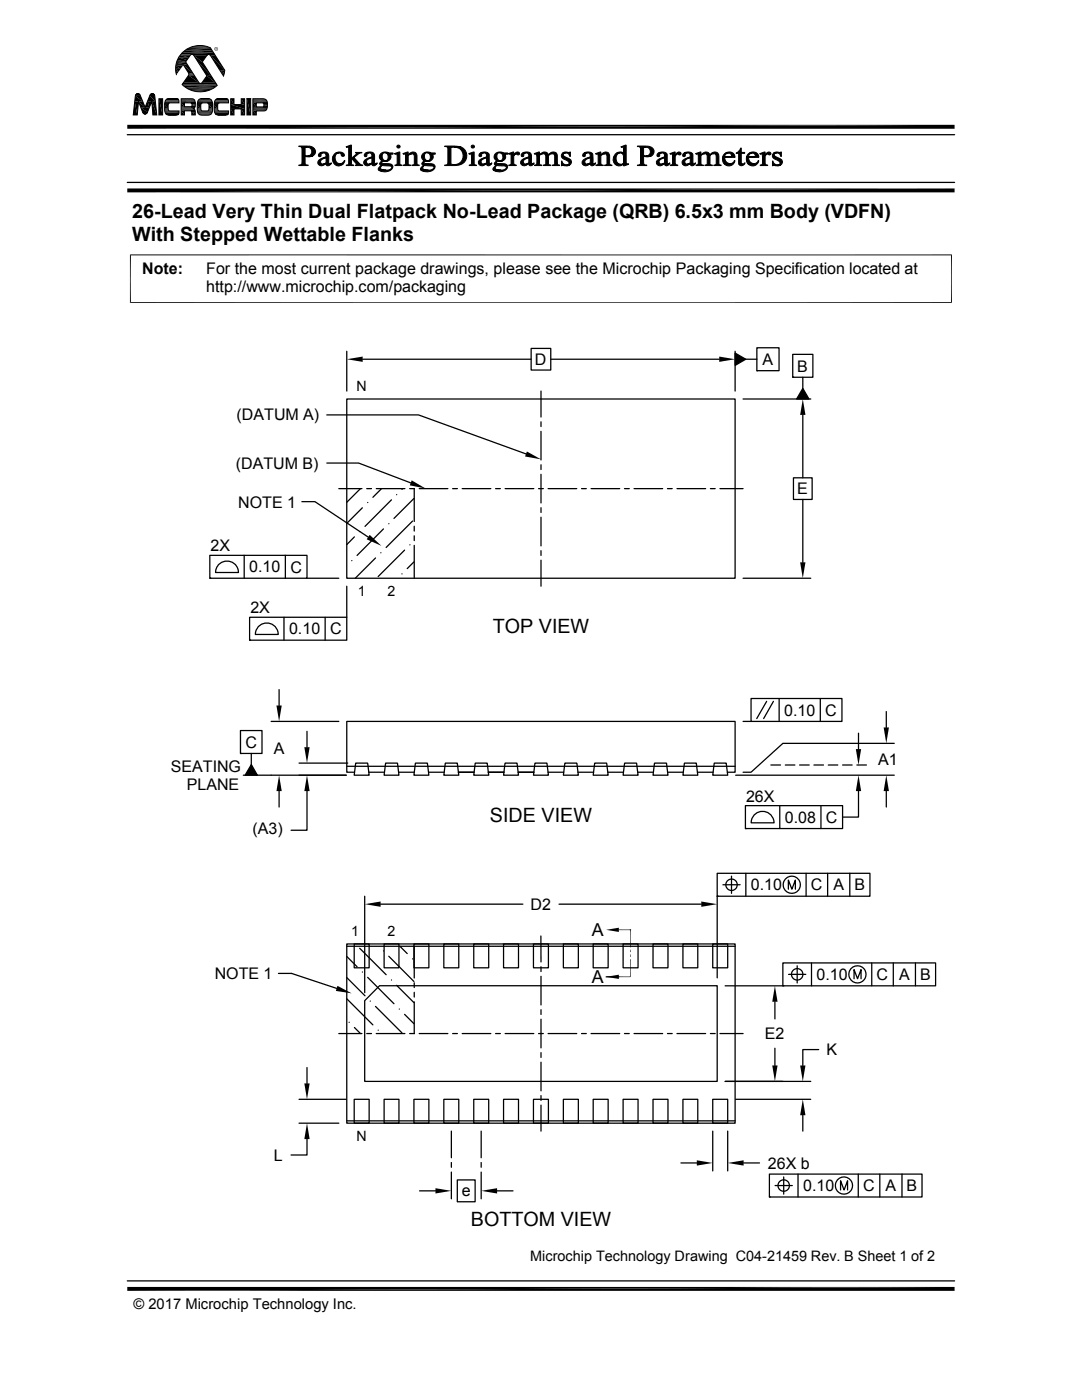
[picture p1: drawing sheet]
<svg xmlns="http://www.w3.org/2000/svg" width="216mm" height="279mm" viewBox="0 0 216 279" stroke-linecap="round" stroke-linejoin="round" font-family="sans-serif">
<g fill="none" stroke="#000" stroke-width=".25">
<path d="M25.4 36.4h165.1M25.4 26.9h165.1M69.2 79.6h77.5v35.8h-77.5zM69.2 70.1v7.9M72.4 71.7h33.6M106 69.5h3.9v4.4h-3.9zM107.9 78v5.2M109.9 71.7h33.6M146.7 70.5l2.1 1.2-2.1 1.2zM146.7 70.1v7.9M148.3 79.6h13.5M148.8 71.7h2.2"/>
<path d="M151 69.4h4.4v4.6h-4.4zM151 74h.1M158.2 70.7h4v4.6h-4zM158.2 75.3h.1M160.2 77.5l1.2 2.1h-2.4zM160.2 75.3v2.2M65.2 82.8h18.3l21.5 7.8M65.2 92.4h6.4l10.4 4M67.6 97.5h4.6M71.9 97.5l-2.7 2.7M73.2 97.5h.9M75.1 97.5h5.7"/>
<path d="M76.1 97.5l-1.7 1.8M78.1 99.8l-5.3 5.3M79.1 98.7h.1M80.3 97.5l-.1 .2M81.7 97.5h1M82.6 99.5l-4 4M82.7 97.5v6.6M83.7 97.5h5.7M90.3 97.5h1M92.2 97.5h5.7M98.9 97.5h.9M100.8 97.5h5.7"/>
<path d="M107.5 97.5h.9M107.9 84.2v.9M107.9 86.1v5.7M107.9 92.8v.9M107.9 94.7v5.7M109.4 97.5h5.7M116 97.5h1M117.9 97.5h5.8M124.6 97.5h1M126.5 97.5h5.7M133.2 97.5h.9M135.1 97.5h5.7"/>
<path d="M141.8 97.5h.9M143.7 97.5h4.6M158.3 95.4h3.8v4.3h-3.8zM160.2 82.8v12.6M160.2 99.7v12.5M41.9 110.8h19.4v4.6h-19.4zM41.9 115.4h.1M43.8 112.5a2.29 2.29 0 0 1 2.4-.3 2.29 2.29 0 0 1 1.4 2.1h-4.6l.3-1.2zM48.7 110.8v4.6M56.9 110.8v4.6M60.2 100.1h2.6l10.7 7.1M61.3 115.4h6.3"/>
<path d="M69.2 117v6.2M70.2 111.9h.1M70.7 107.1l-1.5 1.6M71.8 106.1h.1M72.3 101.3l-3.1 3.2M73.4 100.3h.1M74.9 111.4l-4 4M76 110.3h.1M76.5 105.6l-5.3 5.2M77.6 104.5h.1M80.2 114.5h.1M80.7 109.8l-5.2 5.3"/>
<path d="M81.8 108.7h.1M82.3 104l-5.3 5.3M82.6 112.1l-1.3 1.4M82.7 105v1M82.7 106.9v1M82.7 108.8v6.6M107.9 101.3v1M107.9 103.2v5.7M107.9 109.9v.9M107.9 111.8v5.2M148.3 115.4h13.5M49.8 123.2h19.4v4.6h-19.4z"/>
<path d="M49.8 127.8h.1M51.7 124.9a2.29 2.29 0 0 1 2.5-.4 2.29 2.29 0 0 1 1.3 2.1h-4.6l.4-1.2zM55.7 137.6v3.2M56.7 123.2v4.6M64.9 123.2v4.6M149.9 139.4h18.1v4.6h-18.1zM153 140l-2 3.4M154.3 140l-1.9 3.4M155.5 139.4v4.6M163.7 139.4v4.6M48 145.8h4.3v4.6h-4.3zM48 150.4h.1"/>
<path d="M48.6 154.7h20.5M50.1 150.4v2.2M50.1 152.6l1.3 2.1h-2.5zM54.1 144h13.5M55.7 157.9v3.2M59.7 152.3h9.7M61.3 157.9v7.8h-3.2M61.3 145.9v3.2M69.2 152.9h77.5M70.7 154.1h-1.5v-10.1h77.5v10.1h-1.6M71 152.3h2.4l.3 2.4h-3zM73.6 154.1h3.1"/>
<path d="M76.9 152.3h2.4l.3 2.4h-3zM79.5 154.1h3.2M82.9 152.3h2.4l.3 2.4h-3zM85.5 154.1h3.1M88.9 152.3h2.3l.3 2.4h-2.9zM91.5 154.1h3.1M94.8 152.3h2.4l.3 2.4h-3zM97.4 154.1h3.2M100.8 152.3h2.4l.3 2.4h-3zM103.4 154.1h3.1M106.7 152.3h2.4l.3 2.4h-3zM109.3 154.1h3.2"/>
<path d="M112.7 152.3h2.4l.3 2.4h-3zM115.3 154.1h3.1M118.7 152.3h2.4l.2 2.4h-2.9zM121.3 154.1h3.1M124.6 152.3h2.4l.3 2.4h-3zM127.3 154.1h3.1M130.6 152.3h2.4l.3 2.4h-3zM133.2 154.1h3.1M136.6 152.3h2.3l.3 2.4h-2.9zM139.2 154.1h3.1M142.5 152.3h2.4l.3 2.4h-3zM146.8 154.7h31.6"/>
<path d="M148.3 144h1.6M153.8 152.7h1.9M156.7 152.7h1.9M159.6 152.7h1.9M162.4 152.7h1.9M165.3 152.7h1.9M168.1 152.7h1.9M171 152.7h1.9M171.3 157.9v5.2h-3.2M171.3 146.3v3.2M176.8 142v3.2M176.8 157.9v3.2"/>
<path d="M178.4 148.4h-22.2l-6.3 5.7h-1.6M72.8 178.9v19.2M143.1 178.9v16.3M143.1 174.3h30.5v4.6h-30.5zM143.1 178.9h.1M144.3 176.6h3.4M146 174.9v3.4M148.7 160.8h19.4v4.6h-19.4zM148.7 165.4h.1M148.8 174.3v4.6M150.6 162.5a2.29 2.29 0 0 1 2.5-.4 2.29 2.29 0 0 1 1.4 2.1h-4.6l.3-1.2zM155.6 160.8v4.6"/>
<path d="M157.3 177.5v-1.9l.7 1.9 .7-1.9v1.9M160.8 174.3v4.6M163.8 160.8v4.6M165.1 174.3v4.6M169.6 174.3v4.6M55.6 194.3h2.6l9 3M69.2 188.4h77.5v35.8h-77.5zM69.2 188.8h77.5M69.2 190.9l2 2M69.2 195.1l3.6 3.6M69.2 199.3l5.2 5.2M70.7 188.4h3v4.7h-3z"/>
<path d="M71.8 189.3l5.2 5.2M72.3 194h.1M73.4 195.1l5.2 5.2M73.9 199.8h.1M75.7 196.7h67.4v19.1h-70.3v-16.1zM75.9 180.4h28.4M76.5 189.8h.1M76.6 188.4h3v4.7h-3zM77.6 190.8l5 5.1M78.1 195.6h.1M79.1 196.6l3.5 3.5M79.8 188.8l1.5 1.5"/>
<path d="M82.3 191.4h.1M82.6 188.4h3v4.7h-3zM82.7 188.8v6.4M82.7 196.1v1M82.7 198v1M82.7 199.9v6.4M88.6 188.4h2.9v4.7h-2.9zM94.5 188.4h3v4.7h-3zM100.5 188.4h3v4.7h-3zM106.4 188.4h3v4.7h-3zM107.9 186.8v5.2M107.9 192.9v1"/>
<path d="M107.9 194.8v5.8M111.5 180.4h28.4M112.4 188.4h3v4.7h-3zM118.4 188.4h2.9v4.7h-2.9zM120.9 194.9h2.6M124.3 188.4h3v4.7h-3zM130.3 188.4h3v4.7h-3zM136.3 188.4h2.9v4.7h-2.9zM142.2 188.4h3v4.7h-3zM144.7 196.7h11.5M154.6 199.9v3.4M156.2 192.2h30.5v4.5h-30.5z"/>
<path d="M156.2 196.7h.1M157.4 194.5h3.4M159.1 192.7v3.5M161.9 192.2v4.5M170.4 195.3v-1.8l.7 1.8 .7-1.8v1.8M173.9 192.2v4.5M178.2 192.2v4.5M182.7 192.2v4.5M59.7 219.4h9.4M61.3 213v3.2M67.6 206.3h4.6M69.7 204h.1"/>
<path d="M70.7 219.4h3v4.8h-3zM70.7 205.1l1.2 1.2M73.2 206.3h.9M74.9 200.9l5.3 5.2M75.1 206.3h5.7M75.5 205.6h.1M76.6 219.4h3v4.8h-3zM79.7 201.4h.1M80.7 202.4l1.9 1.9M81.7 206.3h1M82.6 219.4h3v4.8h-3zM83.7 206.3h5.7"/>
<path d="M88.6 219.4h2.9v4.8h-2.9zM90.3 206.3h1M92.2 206.3h5.7M94.5 219.4h3v4.8h-3zM98.9 206.3h.9M100.5 219.4h3v4.8h-3zM100.8 206.3h5.7M106.4 219.4h3v4.8h-3zM107.5 206.3h.9M107.9 201.5v1M107.9 203.4v5.7M107.9 210.1v.9"/>
<path d="M107.9 212v5.7M107.9 218.7v.9M109.4 206.3h5.7M112.4 219.4h3v4.8h-3zM116 206.3h1M117.9 206.3h5.8M118.4 219.4h2.9v4.8h-2.9zM124.3 219.4h3v4.8h-3zM124.6 206.3h1M126.5 206.3h5.7M130.3 219.4h3v4.8h-3zM133.2 206.3h.9"/>
<path d="M135.1 206.3h5.7M136.3 219.4h2.9v4.8h-2.9zM141.8 206.3h.9M142.2 219.4h3v4.8h-3zM143.7 206.3h4.6M144.7 215.8h17.1M146.8 219.4h15M154.6 209.2v3.4M163.4 209.5h-3.2v3.1M59.7 224.2h7.9M61.3 227.3v3.2h-3.2M69.2 223.7h77.5"/>
<path d="M83.7 237.7h3.2M90.1 225.7v5.4M90.1 232v1M90.1 233.9v5.3M91.2 235.5h3.6v4.3h-3.6zM96 225.7v5.4M96 232v1M96 233.9v5.3M99.2 237.7h3.2M107.9 220.6v5.1M135.9 232.1h3.1M142.2 225.7v8"/>
<path d="M145.2 225.7v8M148.4 232.1h3.2M153.5 234.3h30.5v4.6h-30.5zM153.5 238.9h.1M154.7 236.6h3.4M156.4 234.9v3.4M159.2 234.3v4.6M160.2 222.6v3.1M167.7 237.5v-1.9l.7 1.9 .7-1.9v1.9M171.3 234.3v4.6M175.6 234.3v4.6M180 234.3v4.6"/>
<path d="M25.4 255.6h165.1"/>
<circle cx="146" cy="176.6" r="1.14"/>
<circle cx="158" cy="176.6" r="1.71"/>
<circle cx="159.1" cy="194.5" r="1.14"/>
<circle cx="171.1" cy="194.5" r="1.71"/>
<circle cx="156.4" cy="236.6" r="1.14"/>
<circle cx="168.4" cy="236.6" r="1.72"/>
</g>
<g fill="none" stroke="#000" stroke-width=".2">
<path d="M27.1 18.9a.52 .52 0 0 1 .9 .1l1 2.4 .9-2.4a.5 .5 0 0 1 .5-.3 .5 .5 0 0 1 .5 .4l.4 3.8h-.8l-.2-2.7-.9 2.2a.5 .5 0 0 1-.5 .4 .5 .5 0 0 1-.4-.4l-.9-2.1-.2 2.6h-.8zM31.7 19.7h.7v3.2h-.7zM33 20h2.7M33.1 20l.5-.3h1.6l.4 .2 .1 .6-2 .1-.2 .4v.7l.1 .3 .2 .1h1.9a.62 .62 0 0 1-.1 .7 .62 .62 0 0 1-.6 .2h-1.2a.96 .96 0 0 1-.9-1.2 2.92 2.92 0 0 1 .2-1.8zM33.1 19.9h2.6M33.1 19.9h2.5M33.3 19.8h2.2M33.4 19.7h2.1M35.6 19.8h-2.4M36 10.9h2.1M36.1 10.8h6.7M36.2 19.7h2.3a1.28 1.28 0 0 1 .2 1.9l-.1 .1 .3 .2 .1 1h-.7v-.6l-.2-.2h-1.3v.8h-.6z"/>
<path d="M36.2 19.7h2.3M36.2 19.7h2.4M36.2 19.8h2.5M36.2 19.9h2.6M36.3 16.9h7M36.4 17h6.9M36.5 16.7h6.6M36.5 16.6h3.4M36.5 16.6h3.3M36.6 16.5h3.1M36.6 13l1.1 1.7-1.4 2.2a5.1 5.1 0 0 0 7 .1l-2.9-4.6 1-1.5h.5l2.7 4.3 .3-1.2-2.9-4.5a4.8 4.8 0 0 0-5.1 .6 4.8 4.8 0 0 0-1.7 4.8M36.9 17.4h6"/>
<path d="M37.5 17.7h4.9M37.8 9.5h4.2M37.9 9.4h4M38 11h-2.1M38.1 10.9h.3l.3 .1 2.6 4.1-1.2 1.6-.4-.2-2.7-4.2zM38.2 10.9h-2.2M38.4 10.9h4.4M38.4 9.3h3M38.4 9.2h2.9M38.5 10.9h3M38.6 11h2.8M38.6 11h2.7"/>
<path d="M38.7 18.2h2.5M39.6 20h2.6M39.6 20l.5-.3h1.5a.93 .93 0 0 1 .8 1.1l-.1 1.6a.79 .79 0 0 1-.9 .6 2.2 2.2 0 0 1-1.8-.2 3.5 3.5 0 0 1 0-2.8zM39.6 19.9h2.6M39.6 19.9h2.5M39.7 19.8h2.4M39.8 19.8h2.2M40.1 16.6h3M40.2 16.6h2.9M40.3 16.5h2.7M42.9 20h2.7M43 20l.5-.3h1.6l.4 .2 .1 .6-2 .1-.2 .4v.7l.1 .3 .2 .1h1.9a.62 .62 0 0 1-.1 .7 .62 .62 0 0 1-.6 .2h-1.2a.96 .96 0 0 1-1-1.2 2.92 2.92 0 0 1 .3-1.8z"/>
<path d="M43 19.9h2.6M43 19.9h2.5M43.2 19.8h2.2M43.3 19.7h2M45.5 19.8h-2.4M46 19.7h.7v1.2h1.4v-1.2h.7v3.2h-.7v-1.2h-1.4v1.2h-.7zM49.3 19.7h.7v3.2h-.7zM49.3 19.7h.7M50.5 19.7h2.2M50.5 19.7h2.4M50.5 19.8h2.5M50.5 19.9h2.6"/>
<path d="M50.5 19.9h2.7M50.5 19.7h2.2a1.49 1.49 0 0 1 .5 2.2l-.5 .2h-1.6v.8h-.6zM32.9 20.5h2.8M32.9 22.2h2.8M32.9 22.3h2.8M32.9 20.4h2.8M32.9 20.3h2.8M32.9 22.4h2.8M32.9 22.5h2.8M32.9 20.2h2.8M33 20.1h2.7M33 22.6h2.7"/>
<path d="M33 22.7h2.7M33.1 22.7h2.6M33.1 22.8h2.6M33.2 22.8h2.4M33.3 22.9h2.3M33.4 22.9h2.1M36.2 20h2.7M36.2 20.2h2.7M36.2 21.3h2.7M36.2 21.4h2.7M36.2 21.5h2.7M36.2 21.6h2.6"/>
<path d="M36.2 21.6h2.5M36.2 21.7h2.5M36.2 21.8h2.6M36.2 21.9h2.7M36.2 22h2.7M36.2 22.1h2.7M36.8 20.5h1.3l.2 .2v.4l-.1 .2h-1.4zM39.4 20.5h3M39.4 22.2h3M39.4 20.4h3M39.4 22.3h3M39.4 22.5h2.9"/>
<path d="M39.4 20.2h3M39.5 22.6h2.8M39.5 20.1h2.8M39.5 22.7h2.7M39.6 22.8h2.6M39.7 22.8h2.4M39.8 22.9h2.2M40.2 20.7l.2-.2 1.1 .1 .2 .4-.1 1-.2 .1h-1.2l-.1-.4zM42.8 22.2h2.8M42.8 20.5h2.8M42.8 20.4h2.8M42.8 22.3h2.8"/>
<path d="M42.8 20.3h2.8M42.8 22.4h2.8M42.8 22.5h2.8M42.8 20.2h2.8M42.9 22.6h2.7M42.9 20.1h2.7M42.9 22.7h2.7M43 22.7h2.6M43 22.8h2.6M43.1 22.8h2.4M43.2 22.9h2.2M43.3 22.9h2"/>
<path d="M50.5 20h2.7M50.5 20.2h2.8M50.5 20.4h2.8M50.5 20.5h2.8M50.5 21.4h2.8M50.5 21.7h2.8M50.5 21.8h2.8M50.5 21.9h2.7M50.5 22h2.6M51.1 20.5h1.4l.2 .3-.1 .4-.1 .1h-1.4zM53 22.1h-2.5M26 50.8v9.7"/>
<path d="M189.9 50.8v9.7M189.9 50.9h-164M25.9 60.4h164M125.8 191.5v3.4h-2.3M125.8 185.6v3.5M125.9 185.6h-2.4"/>
</g>
<g fill="#000" stroke="#000" stroke-width=".2">
<path d="M80.4 30.6l.3 .1zM118.9 30.6l.2 .1zM123.9 29.3h.3zM151.6 30.6l.3 .1z"/>
<path d="M60.2 29.4h1.1h-.4v1.7h1.5l-1.5 .1v1.6l.6 .2h-1.9v-.1a.5 .5 0 0 0 .7-.6z" fill-rule="evenodd"/>
<path d="M59.6 29.1h1.6a1.26 1.26 0 0 1 1.3 .4 1.26 1.26 0 0 1 .3 1.3l-.4 .3h-1a.87 .87 0 0 0 .8-.9 .87 .87 0 0 0-.9-.8h-1.1z" fill-rule="evenodd"/>
<path d="M60.9 31.2h1.3z" fill-rule="evenodd"/>
<path d="M63.6 30.7l.3-.2h.6l-.4 .2a.36 .36 0 0 1-.1 .4 .36 .36 0 0 1-.3 .1l-.2-.1z" fill-rule="evenodd"/>
<path d="M63.5 32.1a1.65 1.65 0 0 1 1.6-.6 1.09 1.09 0 0 0-1.1 .9l.3 .3 .6 .1a.83 .83 0 0 1-.9 .3 .83 .83 0 0 1-.6-.7z" fill-rule="evenodd"/>
<path d="M63.9 30.5l.2-.1a1.3 1.3 0 0 1 1.5 .4l.1 1.9 .3 .1a.51 .51 0 0 1-.5 .3 .51 .51 0 0 1-.4-.3v-.1l-.3-.1 .3-.1v-1h-.5l.5-.3a.56 .56 0 0 0-.6-.7z" fill-rule="evenodd"/>
<path d="M64.4 32.8l.7-.1z" fill-rule="evenodd"/>
<path d="M65.7 32.7l.4-.2-.1 .3z" fill-rule="evenodd"/>
<path d="M67 30.6l.6-.1a1.1 1.1 0 0 0-.7 1.2 1.1 1.1 0 0 0 .9 1h.7a1.33 1.33 0 0 1-2-.2 1.33 1.33 0 0 1 .5-1.9z" fill-rule="evenodd"/>
<path d="M67.1 30.5a1.26 1.26 0 0 1 1.6 .4v.2a.46 .46 0 0 1-.5 0 .46 .46 0 0 1-.2-.5z" fill-rule="evenodd"/>
<path d="M67.8 32.7a.93 .93 0 0 0 .9-.7l.1 .2-.3 .5z" fill-rule="evenodd"/>
<path d="M69.1 29.3h.2z" fill-rule="evenodd"/>
<path d="M69.1 29.3l1-.3v3.7l.5 .3h-1.5l.3-.1 .2-.3v-3l-.1-.2z" fill-rule="evenodd"/>
<path d="M70.9 30.4h1.3l-.7 .4-.9 .6 1.2 1.3 .6 .3h-1.5l.2-.3-1-1.1 1-.8v-.3z" fill-rule="evenodd"/>
<path d="M72.8 30.7l.2-.2h.7h-.2a.46 .46 0 0 0-.3 .6l-.2 .2a.32 .32 0 0 1-.3-.2 .32 .32 0 0 1 .1-.4z" fill-rule="evenodd"/>
<path d="M72.7 32.1a1.64 1.64 0 0 1 1.5-.6 1.06 1.06 0 0 0-1.1 .9l.4 .3 .6 .1a.84 .84 0 0 1-.9 .3 .84 .84 0 0 1-.6-.7z" fill-rule="evenodd"/>
<path d="M73 30.5l.2-.1a1.31 1.31 0 0 1 1.5 .4l.1 1.9 .3 .1a.48 .48 0 0 1-.5 .3 .48 .48 0 0 1-.4-.4l-.2-.1 .2-.1v-1h-.5l.5-.3a.54 .54 0 0 0-.5-.7z" fill-rule="evenodd"/>
<path d="M73.6 32.8l.6-.1z" fill-rule="evenodd"/>
<path d="M74.9 32.7l.3-.2-.1 .3z" fill-rule="evenodd"/>
<path d="M75.7 33.3l.5-.3-.3 .5a.93 .93 0 0 0 1.1 .5h-1.4a.42 .42 0 0 1 .1-.7z" fill-rule="evenodd"/>
<path d="M76 30.6l.8-.3 .7 .2h-.7a.83 .83 0 0 0-.5 .8 .83 .83 0 0 0 .5 .7h.7l-1.1 .1-.2 .2v.3l1 .1a.81 .81 0 0 1 1.2 .7 2.02 2.02 0 0 1-2.8 .6h1.4a.8 .8 0 0 0 1.1-.7l-.3-.2-1.7-.1a.48 .48 0 0 1-.3-.5 .48 .48 0 0 1 .5-.4 .85 .85 0 0 1-.3-1.5z" fill-rule="evenodd"/>
<path d="M76.4 32.1h1z" fill-rule="evenodd"/>
<path d="M76.8 30.5h1.6v.3h-.5a.82 .82 0 0 1-.4 1.2h-.6a.82 .82 0 0 0 .5-.8 .82 .82 0 0 0-.6-.7z" fill-rule="evenodd"/>
<path d="M78.7 30.6l.3 .1z" fill-rule="evenodd"/>
<path d="M78.7 30.6l1.1-.3v2.1a.37 .37 0 0 0 .4 .5v.1h-1.4l.4-.3v-1.6l-.1-.3z" fill-rule="evenodd"/>
<path d="M80.4 30.6l1-.3v.6h-.5z" fill-rule="evenodd"/>
<path d="M80.9 30.9l1.3-.2-.8 .4 .1 1.6 .4 .3h-1.4l.4-.3z" fill-rule="evenodd"/>
<path d="M81.7 30.7a.84 .84 0 0 1 .9-.4 .84 .84 0 0 1 .6 .8v1.6l.5 .3h-1.5l.3-.1 .2-.3-.1-1.6-.3-.3z" fill-rule="evenodd"/>
<path d="M84.1 33.3l.5-.3-.2 .5a.93 .93 0 0 0 1 .5h-1.4a.42 .42 0 0 1 .1-.7z" fill-rule="evenodd"/>
<path d="M84.4 30.6l.9-.3 .6 .2h-.7a.83 .83 0 0 0-.5 .8 .83 .83 0 0 0 .5 .7h.7l-1.1 .1-.2 .2v.3l1.1 .1a.81 .81 0 0 1 1.1 .7 2.02 2.02 0 0 1-2.8 .6h1.4a.8 .8 0 0 0 1.2-.7l-.4-.2-1.7-.1a.48 .48 0 0 1-.3-.5 .48 .48 0 0 1 .5-.4 .85 .85 0 0 1-.3-1.5z" fill-rule="evenodd"/>
<path d="M84.8 32.1h1z" fill-rule="evenodd"/>
<path d="M85.2 30.5h1.6v.3h-.5a.81 .81 0 0 1-.4 1.2h-.6a.82 .82 0 0 0 .6-.8 .82 .82 0 0 0-.7-.7z" fill-rule="evenodd"/>
<path d="M88.7 29.1h2l1.3 .3-2 .1v3.2l1.9 .1-.9 .2h-2.3l.6-.2v-.2l.1-2.9a.46 .46 0 0 0-.7-.4z" fill-rule="evenodd"/>
<path d="M90.7 29.4h1.3a1.86 1.86 0 0 1 1.2 1.7 1.86 1.86 0 0 1-1.3 1.7h-1.2a1.73 1.73 0 0 0 1.7-1.7 1.73 1.73 0 0 0-1.7-1.7z" fill-rule="evenodd"/>
<path d="M93.6 30.6l.3 .1z" fill-rule="evenodd"/>
<path d="M93.6 30.6l1-.3v2.1a.36 .36 0 0 0 .1 .4 .36 .36 0 0 0 .4 .1v.1h-1.5v-.1a.38 .38 0 0 0 .5-.5v-1.5l-.1-.1z" fill-rule="evenodd"/>
<path d="M95.7 30.7l.2-.2h.6h-.1a.43 .43 0 0 0-.3 .6l-.2 .2a.32 .32 0 0 1-.3-.2 .32 .32 0 0 1 .1-.4z" fill-rule="evenodd"/>
<path d="M95.7 31.9l.9-.4h.5a1.08 1.08 0 0 0-1.1 .9l.4 .3 .5 .1a.79 .79 0 0 1-.9 .2 .79 .79 0 0 1-.5-.9z" fill-rule="evenodd"/>
<path d="M95.9 30.5a1.28 1.28 0 0 1 1.7 .4v1.7l.4 .2a.48 .48 0 0 1-.5 .3 .48 .48 0 0 1-.4-.4l-.2-.1 .2-.1v-1h-.5l.5-.2-.1-.6z" fill-rule="evenodd"/>
<path d="M96.5 32.8l.6-.1z" fill-rule="evenodd"/>
<path d="M97.8 32.7l.3-.2-.1 .3z" fill-rule="evenodd"/>
<path d="M98.6 33.3l.5-.3-.3 .5a.94 .94 0 0 0 1.1 .5h-1.4a.42 .42 0 0 1 .1-.7z" fill-rule="evenodd"/>
<path d="M98.9 30.6a1.47 1.47 0 0 1 1.5-.1h-.7a.81 .81 0 0 0-.6 .8 .81 .81 0 0 0 .7 .7h.6l-1.1 .1-.2 .5 1.7 .1a.6 .6 0 0 1 .5 .7 2.05 2.05 0 0 1-2.8 .6 4.5 4.5 0 0 0 2.3-.3l.2-.4-.2-.2h-1.3a.55 .55 0 0 1-.8-.6l.4-.4a.85 .85 0 0 1-.2-1.5z" fill-rule="evenodd"/>
<path d="M99.3 32.1h1z" fill-rule="evenodd"/>
<path d="M99.7 30.5h1.6v.3h-.6a.83 .83 0 0 1-.3 1.2h-.6h.1a.84 .84 0 0 0 .4-.8 .84 .84 0 0 0-.6-.7z" fill-rule="evenodd"/>
<path d="M101.5 30.6l.2 .1z" fill-rule="evenodd"/>
<path d="M101.5 30.6l1-.3v.6h.2l-.2 .3v1.5l.5 .3h-1.5l.5-.3v-1.7l-.1-.2z" fill-rule="evenodd"/>
<path d="M102.7 30.7h.2l-.4 .2z" fill-rule="evenodd"/>
<path d="M102.7 30.7a.5 .5 0 0 1 .5-.4 .5 .5 0 0 1 .5 .5 .49 .49 0 0 1-.8-.1z" fill-rule="evenodd"/>
<path d="M104.1 30.7l.3-.2h.6h-.2a.46 .46 0 0 0-.3 .6l-.1 .2a.32 .32 0 0 1-.4-.2 .32 .32 0 0 1 .1-.4z" fill-rule="evenodd"/>
<path d="M104 32.1a1.64 1.64 0 0 1 1.5-.6 1.06 1.06 0 0 0-1.1 .9l.4 .3 .6 .1a.84 .84 0 0 1-.9 .3 .84 .84 0 0 1-.6-.7z" fill-rule="evenodd"/>
<path d="M104.4 30.5l.1-.1a1.31 1.31 0 0 1 1.5 .4l.1 1.9 .3 .1a.48 .48 0 0 1-.5 .3 .48 .48 0 0 1-.4-.4l-.2-.1 .2-.1v-1h-.4l.4-.3a.54 .54 0 0 0-.5-.7z" fill-rule="evenodd"/>
<path d="M104.9 32.8l.6-.1z" fill-rule="evenodd"/>
<path d="M106.2 32.7l.4-.2-.2 .3z" fill-rule="evenodd"/>
<path d="M106.6 30.6l.3 .1z" fill-rule="evenodd"/>
<path d="M106.6 30.6l1.1-.3v.6h-.6l-.1-.1z" fill-rule="evenodd"/>
<path d="M107.1 30.9l1.3-.2-.7 .3v1.7l.4 .3h-1.4l.4-.3z" fill-rule="evenodd"/>
<path d="M107.9 30.7a.86 .86 0 0 1 1.5 .2h.2l-.2 .1 .1 1.7 .4 .3h-1.5l.5-.3v-1.5l-.2-.4z" fill-rule="evenodd"/>
<path d="M109.5 30.8l.2-.2 .5 .1-.6 .2h-.2z" fill-rule="evenodd"/>
<path d="M109.7 30.6a.85 .85 0 0 1 .9-.2 .85 .85 0 0 1 .6 .7v1.3a.37 .37 0 0 0 .5 .5v.1h-1.5l.5-.3v-1.5a.45 .45 0 0 0-.5-.5z" fill-rule="evenodd"/>
<path d="M112 32.1a1.36 1.36 0 0 0 1.6 .9l-1.6 .1z" fill-rule="evenodd"/>
<path d="M112.2 30.7l.2-.2h.5a.39 .39 0 0 0-.5 .2 .39 .39 0 0 0 .2 .5l.8 .4a.73 .73 0 0 1 .6 .6 .73 .73 0 0 1-.4 .8h-.5l.4-.4a1.73 1.73 0 0 0-1.1-.9l-.4-.5z" fill-rule="evenodd"/>
<path d="M112.4 30.5l.4-.2 .8 .1z" fill-rule="evenodd"/>
<path d="M112.2 33h1.4l-.5 .1z" fill-rule="evenodd"/>
<path d="M112.4 30.5l1.4-.2v.9l-.2-.1a.7 .7 0 0 0-.7-.6z" fill-rule="evenodd"/>
<path d="M116.5 30.6l.1-.1h.6l-.4 .2a.36 .36 0 0 1 0 .4 .36 .36 0 0 1-.4 .1l-.1-.2z" fill-rule="evenodd"/>
<path d="M116.5 31.8l.8-.3h.5a1.09 1.09 0 0 0-1.1 .9l.3 .3 .6 .1a.89 .89 0 0 1-1.5-.2l.1-.4z" fill-rule="evenodd"/>
<path d="M116.6 30.5l.2-.1a1.1 1.1 0 0 1 1.3 .2 1.1 1.1 0 0 1 .2 1.2v.8l.4 .2a.51 .51 0 0 1-.4 .3 .51 .51 0 0 1-.5-.3v-.1l-.2-.1 .2-.1v-1h-.5l.5-.3a.55 .55 0 0 0-.6-.7z" fill-rule="evenodd"/>
<path d="M117.1 32.8l.7-.1z" fill-rule="evenodd"/>
<path d="M118.5 32.7l.3-.2-.1 .3z" fill-rule="evenodd"/>
<path d="M118.9 30.6l1-.3v.6h-.6z" fill-rule="evenodd"/>
<path d="M119.3 30.9l1.4-.2-.8 .4v1.3a.39 .39 0 0 0 .1 .4 .39 .39 0 0 0 .4 .1v.1h-1.5l.5-.3z" fill-rule="evenodd"/>
<path d="M120.1 30.7a.84 .84 0 0 1 .9-.3 .84 .84 0 0 1 .6 .7l.1 1.6 .4 .3h-1.4l.4-.3v-1.7l-.4-.3z" fill-rule="evenodd"/>
<path d="M122.7 30.9l.4-.4h.6a1.2 1.2 0 0 0-.8 1.2 1.2 1.2 0 0 0 .9 1.1h-1a1.4 1.4 0 0 1-.1-1.9z" fill-rule="evenodd"/>
<path d="M123.1 30.5a1.12 1.12 0 0 1 1.3 .1z" fill-rule="evenodd"/>
<path d="M123.9 29.3l1-.3v3.3l.3 .4h-.8a1.19 1.19 0 0 1-1.6 .1h1l.6-.3v-1.4l-.3-.5h.3v-1v-.2z" fill-rule="evenodd"/>
<path d="M124.4 32.7h1v.1l-1 .3z" fill-rule="evenodd"/>
<path d="M127.7 29.4h1.1h-.4v1.7h1.6l-1.6 .1v1.1a.47 .47 0 0 0 .1 .5 .47 .47 0 0 0 .6 .1v.1h-1.9l.4-.1 .2-.3z" fill-rule="evenodd"/>
<path d="M127.2 29.1h1.6a1.23 1.23 0 0 1 1.3 .4 1.23 1.23 0 0 1 .2 1.3l-.3 .3h-1.1a.87 .87 0 0 0 .9-.9 .87 .87 0 0 0-1-.8h-1.1z" fill-rule="evenodd"/>
<path d="M128.4 31.2h1.4z" fill-rule="evenodd"/>
<path d="M131.2 30.7l.3-.2h.6h-.2a.42 .42 0 0 0-.3 .6l-.2 .2a.32 .32 0 0 1-.3-.2 .32 .32 0 0 1 .1-.4z" fill-rule="evenodd"/>
<path d="M131.3 31.9l.7-.4h.6a1.12 1.12 0 0 0-1.1 .9l.4 .3 .6 .1a.79 .79 0 0 1-1 .2 .79 .79 0 0 1-.5-.9z" fill-rule="evenodd"/>
<path d="M131.5 30.5a1.23 1.23 0 0 1 1.6 .4l.1 1.7 .3 .2a.48 .48 0 0 1-.5 .3 .48 .48 0 0 1-.4-.4l-.2-.1 .2-.1v-1h-.4l.4-.2-.1-.6-.4-.2z" fill-rule="evenodd"/>
<path d="M132 32.8l.6-.1z" fill-rule="evenodd"/>
<path d="M133.3 32.7l.3-.2-.1 .3z" fill-rule="evenodd"/>
<path d="M133.7 30.6l.3 .1z" fill-rule="evenodd"/>
<path d="M133.7 30.6l1-.3v.6h.2l-.2 .3 .1 1.5 .5 .3h-1.6l.5-.3v-1.8l-.1-.1z" fill-rule="evenodd"/>
<path d="M134.9 30.7h.3l-.5 .2z" fill-rule="evenodd"/>
<path d="M134.9 30.7a.49 .49 0 0 1 .5-.4 .49 .49 0 0 1 .5 .5 .47 .47 0 0 1-.7-.1z" fill-rule="evenodd"/>
<path d="M136.3 30.7l.3-.2h.6a.44 .44 0 0 0-.5 .6 .31 .31 0 0 1-.4 .1 .31 .31 0 0 1 0-.5z" fill-rule="evenodd"/>
<path d="M136.4 31.9l.7-.4h.6a1.11 1.11 0 0 0-1 .9l.3 .3 .6 .1a.79 .79 0 0 1-1 .2 .79 .79 0 0 1-.4-.9z" fill-rule="evenodd"/>
<path d="M136.6 30.5a1.23 1.23 0 0 1 1.7 .4v1.7l.4 .2a.48 .48 0 0 1-.5 .3 .48 .48 0 0 1-.5-.4l-.2-.1 .2-.1v-1h-.4l.4-.2-.1-.6z" fill-rule="evenodd"/>
<path d="M137.1 32.8l.6-.1z" fill-rule="evenodd"/>
<path d="M138.4 32.7l.4-.2-.1 .3z" fill-rule="evenodd"/>
<path d="M138.8 30.6l.3 .1z" fill-rule="evenodd"/>
<path d="M138.8 30.6l1.1-.3v.6h-.6l-.1-.1z" fill-rule="evenodd"/>
<path d="M139.3 30.9l1.3-.2-.7 .3v1.7l.5 .3h-1.5l.4-.3z" fill-rule="evenodd"/>
<path d="M140.1 30.7a.86 .86 0 0 1 1.5 .2h.2l-.2 .2 .1 1.6 .4 .3h-1.4l.4-.3v-1.8l-.4-.2z" fill-rule="evenodd"/>
<path d="M141.8 30.8l.1-.2 .5 .1-.8 .2z" fill-rule="evenodd"/>
<path d="M141.9 30.6a.85 .85 0 0 1 1-.2 .85 .85 0 0 1 .5 .8l.1 1.5 .4 .3h-1.5v-.1a.37 .37 0 0 0 .5-.4v-1.2a.52 .52 0 0 0-.5-.6z" fill-rule="evenodd"/>
<path d="M144.5 30.7l.3-.2h.6a.73 .73 0 0 0-.8 .7l-.4 .1z" fill-rule="evenodd"/>
<path d="M144.8 30.5a1.17 1.17 0 0 1 1.9 .9h-2.1a1.11 1.11 0 0 0 1.1 1.2l-1.2 .1-.3-.7v-.6v-.1l1.8-.1a.62 .62 0 0 0-.6-.7z" fill-rule="evenodd"/>
<path d="M144.5 32.7l1.2-.1a.85 .85 0 0 0 .9-.6l.1 .1a1.26 1.26 0 0 1-1 1 1.26 1.26 0 0 1-1.2-.4z" fill-rule="evenodd"/>
<path d="M147.8 29.5h.1v.9h.7v.2h-.7v1.9l.3 .2-.8 .1v-2.2l-.5-.1 .6-.4z" fill-rule="evenodd"/>
<path d="M147.4 32.8l.9-.1 .2-.2h.2l-.1 .1a.68 .68 0 0 1-1.2 .2z" fill-rule="evenodd"/>
<path d="M149.3 30.7l.3-.2h.5a.73 .73 0 0 0-.7 .7l-.4 .1z" fill-rule="evenodd"/>
<path d="M149.6 30.5l.1-.1a1.17 1.17 0 0 1 1.7 1h-2a1.1 1.1 0 0 0 1.1 1.2l-1.3 .1-.3-.7 .1-.7 1.7-.1a.66 .66 0 0 0-.6-.7z" fill-rule="evenodd"/>
<path d="M149.2 32.7l1.5-.1 .4-.2 .2-.4a1.16 1.16 0 0 1-.8 1.1 1.16 1.16 0 0 1-1.3-.4z" fill-rule="evenodd"/>
<path d="M151.6 30.6l1.1-.3v.6h.1l-.1 .3v1.5l.5 .3h-1.5l.4-.3v-1.5v-.4z" fill-rule="evenodd"/>
<path d="M152.8 30.7h.3l-.4 .2z" fill-rule="evenodd"/>
<path d="M152.9 30.6a.43 .43 0 0 1 .6-.3 .43 .43 0 0 1 .3 .5l-.4 .1-.6-.2z" fill-rule="evenodd"/>
<path d="M154.1 32.1a1.35 1.35 0 0 0 1.6 .9l-1.6 .1z" fill-rule="evenodd"/>
<path d="M154.3 30.7l.2-.2h.5h-.3a.35 .35 0 0 0-.2 .3 .35 .35 0 0 0 .2 .4l.8 .4a.73 .73 0 0 1 .6 .6 .73 .73 0 0 1-.4 .8h-.5l.4-.4a1.71 1.71 0 0 0-1.1-.9 .63 .63 0 0 1-.2-1z" fill-rule="evenodd"/>
<path d="M154.5 30.5l.4-.2 .8 .1z" fill-rule="evenodd"/>
<path d="M154.3 33h1.4l-.5 .1z" fill-rule="evenodd"/>
<path d="M154.5 30.5l1.4-.2v.9l-.2-.1a.7 .7 0 0 0-.7-.6z" fill-rule="evenodd"/>
<circle cx="79.5" cy="29.3" r=".31"/>
<circle cx="94.3" cy="29.3" r=".31"/>
</g>
<g fill="#000">
<path d="M27 19.1l1 .1h-1zM27 19.1h1v.1zM27 19.2l1.5 1.1h-1.6zM27 19.2h1l.5 1.1zM27 19l1 .1zM27.1 18.9h.9zM27.1 18.9l.9 .1zM27.1 18.9h.8zM27.2 18.8l.7 .1zM27.2 18.8h.6zM27.2 18.8h.5zM27.3 18.7l.4 .1z"/>
<path d="M27.3 18.7h.4zM27.4 18.7h.2zM27.4 18.7h.3zM27.5 18.7h.1zM29.9 19.1l1.1 1.1h-1.6zM29.9 19.1h1l.1 1.1zM29.9 19h1zM29.9 19l1 .1zM29.9 18.9l1 .1zM29.9 18.9h.9zM30 18.9h.8zM30.1 18.8l.7 .1z"/>
<path d="M30.1 18.8h.6zM30.1 18.7l.5 .1zM30.1 18.7h.5zM30.2 18.7h.4zM30.2 18.7h.3zM30.3 18.7h.2zM31.7 19.7l.7 3.2h-.7zM31.7 19.7h.7v3.2zM33.5 19.7h2zM33.5 19.7h1.9zM33.5 19.7h1.8zM33.6 19.7h1.7z"/>
<path d="M35 13.7l.6 .6h-.5zM35 13.7h1l-.4 .6zM35.1 13.1l.9 .6h-1zM35.1 13.1h1.4l-.5 .6zM35.1 14.3l.1 .6zM35.1 14.3h.5l-.4 .6zM35.1 13l1.4 .1h-1.4zM35.1 13h1.5l-.1 .1zM35.3 12.3l1.9 .3h-2zM35.3 12.3h1.7l.2 .3zM35.4 12l1.6 .3h-1.7zM35.4 12h1.9l-.3 .3z"/>
<path d="M35.6 11.5l1.7 .5h-1.9zM35.6 11.5h2.1l-.4 .5zM36.6 13l1.9 1.6h-.9zM36.6 13h.8l1.1 1.6zM37.6 15l2.1 1.5h-3.1zM37.6 15h1.2l.9 1.5zM37.6 14.6h.9zM37.7 14.6l.9 .1zM37.7 15h1.1zM37.7 14.7l.9 .1zM37.7 14.9l1 .1zM37.7 14.8l1 .1z"/>
<path d="M37.7 14.9h1zM38.7 11l1.7 1.4h-.9zM38.7 11h2.6l-.9 1.4zM38.7 18.2l1.9 .1zM39 9.2h1.8zM39 9.1l1.8 .1zM39.3 18.3h1.3zM39.5 12.4l2.6 2.7h-.8zM39.5 12.4h.9l1.7 2.7zM39 9.1h1.7zM39.6 9.1h1.1zM39.6 9.1h.6z"/>
<path d="M39.9 19.7h2zM40 19.7h1.9zM40 19.7h1.8zM40.1 19.7h1.7zM40.1 19.7h1.6zM41.3 15.1l1.7 1.4h-2.7zM41.3 15.1h.8l.9 1.4zM41.6 10.9h1.2zM41.7 10.9h1.2zM41.8 10.9h1.1zM41.9 10.9l1 .1zM41.9 11h1z"/>
<path d="M42 11l2.9 3h-1zM42 11h.9l2 3zM42.8 9.8v.1zM42.8 9.6v.2zM42.8 9.9l.1 .1zM42.9 9.5l-.1 .1zM42.9 9.7l-.1 .1zM42.9 9.9v.1zM42.9 10l.1 .1zM42.8 9.6l.1-.1zM42.9 9.5h.1zM43 10.1l.1 .1z"/>
<path d="M43 9.4l.1 .1zM43.1 10.1h.2zM43.1 9.4l.2 .1zM43.3 10.1l.1-.1zM43.3 19.7h2zM43.3 9.4v.1zM43.4 9.9l-.1 .1zM43.4 19.7h1.9zM43.4 19.7h1.8zM43.3 9.5l.1 .2zM43.3 9.4l.1 .1zM43.3 10l.2-.1z"/>
<path d="M43.4 9.8v.1zM43.4 9.7v.1zM43.5 19.7h1.7zM43.4 9.5l.1 .1zM43.5 9.8l-.1 .1zM43.5 9.6l-.1 .2zM43.9 14l.9 .6h-.6zM43.9 14h1l-.1 .6zM44.2 14.6l.4 .5zM44.2 14.6h.6l-.2 .5zM46 19.7l.7 1.2h-.7zM46 19.7h.7v1.2z"/>
<path d="M48.1 19.7l.7 1.2h-.7zM48.1 19.7h.7v1.2zM49.3 19.7l.7 3.2h-.7zM49.3 19.7h.7v3.2zM25.4 37.6h165.1l-165.1 .8zM25.4 38.4l165.1-.8v.8zM25.4 24.9h165.1l-165.1 .8zM25.4 25.7l165.1-.8v.8zM26.9 20.3h.7zM26.9 20.3l.5 2.6h-.8zM26.9 20.3h.7l-.2 2.6zM27.6 20.3h.9z"/>
<path d="M27.6 20.3l1.4 1.1h-.9zM27.6 20.3h.9l.5 1.1zM28.1 21.4l1.3 1h-.9zM28.1 21.4h1.7l-.4 1zM28.5 22.4h.9zM28.5 22.4l.9 .1zM28.5 22.5h.9zM28.5 22.5l.8 .1zM28.6 22.6h.7zM28.6 22.6l.6 .1zM28.7 22.7h.5zM28.7 22.7h.4z"/>
<path d="M28.8 22.7h.3zM28.8 22.7l.2 .1zM28.9 22.8h.1zM29.4 20.2l.4 1.2h-.8zM29.4 20.2h.9l-.5 1.2zM30.3 20.2l1 2.7h-.8zM30.3 20.2h.7l.3 2.7zM32.9 20.7l.7 .1zM32.9 20.7h.7zM32.9 20.8h.7zM32.9 20.8l.6 .2h-.6zM32.9 20.8h.7l-.1 .2z"/>
<path d="M32.9 21l.6 .7h-.6zM32.9 21h.6v.7zM32.9 21.7l.7 .1h-.7zM32.9 21.7h.6l.1 .1zM32.9 21.8h.7zM32.9 21.8l.7 .1zM32.9 21.9h.7zM32.9 21.9l.7 .1zM32.9 20.5h1zM32.9 20.5l.9 .1zM32.9 20.6h.8zM32.9 20.6h.9z"/>
<path d="M32.9 20.6l.7 .1zM32.9 22l.8 .1zM32.9 22.1h.8zM32.9 22.1h.9zM33.4 22.9h2zM33.5 22.9l1.7 .1zM33.5 22.9h1.9zM33.6 23h1.6zM33.6 23h1.4zM36.2 20.5l.6 .8h-.6zM36.2 20.5h.6v.8zM36.2 22.1l.6 .8h-.6z"/>
<path d="M36.2 22.1h.6v.8zM38.1 20.5h.8zM38.1 22.1h.8zM38.1 20.5h.9zM38.1 21.3h.8zM38.1 22.1l.8 .1zM38.1 20.5l.9 .1zM38.2 22.2h.7zM38.2 20.6h.8zM38.2 21.3h.7zM38.2 20.6l.8 .1zM38.2 21.2l.7 .1z"/>
<path d="M38.2 22.2l.7 .1zM38.3 20.7h.7zM38.2 21.2h.7zM38.3 21.2h.6zM38.3 22.3l.7 .1zM38.3 22.4h.7zM38.3 22.4l.7 .5h-.7zM38.3 22.4h.7v.5zM38.3 20.7l.7 .1zM38.3 20.8h.7zM38.3 21.1h.6zM38.3 21.1l.6 .1z"/>
<path d="M38.3 20.8l.7 .2h-.7zM38.3 20.8h.7v.2zM38.3 21h.7zM38.3 21l.6 .1zM39.4 20.7l.7 .1zM39.4 20.7h.7zM39.4 20.8h.7zM39.4 20.8l.7 .2h-.7zM39.4 20.8h.7v.2zM39.4 21l.7 .7h-.7zM39.4 21h.7v.7zM39.4 21.7l.7 .1h-.7z"/>
<path d="M39.4 21.7h.7v.1zM39.4 21.8h.7zM39.4 21.8l.7 .1zM39.4 21.9h.7zM39.4 21.9l.8 .1zM39.4 20.5h1zM39.4 20.5l.9 .1zM39.4 20.6h.8zM39.4 20.6h.9zM39.4 20.6l.8 .1zM39.4 20.7h.8zM39.4 22l.8 .1z"/>
<path d="M39.4 22.1h.8zM39.4 22.1h.9zM39.4 22.1h1zM39.9 22.9l1.8 .1zM39.9 22.9h2zM40.1 23h1.3zM40.1 23h1.6zM41.3 20.5h1.1zM41.4 20.5l1 .1zM41.5 20.6h.9zM41.4 22.1h1zM41.5 22.1h.9z"/>
<path d="M41.6 20.6l.8 .1zM41.6 22.1h.8zM41.6 20.7h.8zM41.6 22l.8 .1zM41.6 20.7l.8 .1zM41.7 20.8h.7zM41.7 21.9l.7 .1zM41.7 20.8l.7 .2h-.7zM41.7 20.8h.7v.2zM41.7 21.8h.7zM41.7 21.8l.7 .1zM41.7 21.9h.7z"/>
<path d="M41.7 21l.7 .7h-.7zM41.7 21h.7v.7zM41.7 21.7l.7 .1h-.7zM41.7 21.7h.7v.1zM42.7 20.7l.8 .1zM42.7 20.7h.8zM42.7 20.8h.8zM42.7 20.8l.7 .2h-.7zM42.7 20.8h.8l-.1 .2zM42.7 21l.7 .7h-.7zM42.7 21h.7v.7zM42.7 21.7l.8 .1h-.8z"/>
<path d="M42.7 21.7h.7l.1 .1zM42.7 21.8h.8zM42.7 21.8l.8 .1zM42.7 21.9h.8zM42.8 20.5h1zM42.8 20.5l.9 .1zM42.8 20.6h.8zM42.8 20.6h.9zM42.8 20.6l.7 .1zM42.8 20.7h.7zM42.8 21.9l.7 .1zM42.8 22l.8 .1z"/>
<path d="M42.8 22.1h.8zM42.8 22.1h.9zM43.3 22.9h2zM43.4 22.9l1.7 .1zM43.4 22.9h1.9zM43.5 23h1.6zM43.5 23h1.4zM46 20.9l2.8 .8h-2.8zM46 20.9h2.8v.8zM46 21.7l.7 1.2h-.7zM46 21.7h.7v1.2zM48.1 21.7l.7 1.2h-.7z"/>
<path d="M48.1 21.7h.7v1.2zM50.5 20.5l.6 .8h-.6zM50.5 20.5h.6v.8zM50.5 22.1l.6 .8h-.6zM50.5 22.1h.6v.8zM52.4 20.5h.9zM52.5 20.5l.8 .1zM52.5 20.6h.8zM52.5 21.3h.8zM52.6 20.6h.7zM52.6 21.3h.7zM52.6 20.6l.7 .1z"/>
<path d="M52.6 21.2l.7 .1zM52.6 20.7h.8zM52.6 20.7l.8 .1h-.7zM52.6 20.7h.8v.1zM52.6 21.1h.7zM52.6 21.1h.8zM52.6 21.1l.7 .1zM52.6 21.2h.7zM52.7 20.8l.7 .3h-.7zM52.7 20.8h.7v.3zM52.7 21.1h.7zM69.2 71.7l3.2-.5v1z"/>
<path d="M143.5 71.2l3.2 .5-3.2 .5zM146.7 70.5l2.1 1.2-2.1 1.2zM160.2 77.5l1.2 2.1h-2.4zM82.1 95.9l2.8 1.6-3.1-.6zM105.1 90.1l2.8 1.6-3.1-.6zM160.2 79.6l.5 3.2h-1zM73.8 106.7l2.3 2.2-2.9-1.3zM159.7 112.2h1l-.5 3.2zM50.1 152.6l1.3 2.1h-2.5zM55.7 154.7l.5 3.2h-1zM55.2 140.8h1l-.5 3.2zM60.7 149.1h1.1l-.5 3.2z"/>
<path d="M61.3 154.7l.5 3.2h-1.1zM171.3 154.7l.5 3.2h-1zM170.8 149.5h1l-.5 3.2zM176.8 154.7l.6 3.2h-1.1zM176.3 145.2h1.1l-.6 3.2zM72.8 180.4l3.1-.5v1.1zM139.9 179.9l3.2 .5-3.2 .6zM67.3 196.7l2.9 1.5-3.2-.4zM120.9 194.9l2.6-.4v.9zM120.9 185.6l2.6-.5v.9zM125.7 190.5l.2 .5h-.2zM125.7 189.5l.2 .5h-.2z"/>
<path d="M125.7 190.5h.2v.5zM125.7 189.5h.2v.5zM154.6 196.7l.6 3.2h-1.1zM60.7 216.2h1.1l-.5 3.2zM154.1 212.6h1.1l-.6 3.2zM159.7 212.6h1l-.5 3.2zM61.3 224.2l.5 3.1h-1.1zM86.9 237.1l3.2 .6-3.2 .5zM96 237.7l3.2-.6v1.1zM139 231.6l3.2 .5-3.2 .5zM145.2 232.1l3.2-.5v1zM160.2 219.4l.5 3.2h-1z"/>
<path d="M25.4 256.8h165.1l-165.1 .8zM25.4 257.6l165.1-.8v.8z"/>
</g>
<path d="M37.3 9.6h4.8M37.5 17.9h4.9M36.2 20.4h2.7" fill="none" stroke="#000" stroke-width=".23"/>
<path d="M36.1 10.7h6.7M36.5 17.2h6.8M36.9 9.9h5.4" fill="none" stroke="#000" stroke-width=".34"/>
<path d="M35.1 12.8h2.3M36.4 10.3h6.2" fill="none" stroke="#000" stroke-width=".4"/>
<path d="M35.6 11.2h2.4" fill="none" stroke="#000" stroke-width=".42"/>
<path d="M36.3 16.8h6.9M38 18.1h3.8M50.5 21.5h2.8" fill="none" stroke="#000" stroke-width=".21"/>
<path d="M37 17.6h5.9" fill="none" stroke="#000" stroke-width=".3"/>
<g font-size="3.9">
<text x="26.4" y="43.5">26-Lead Very Thin Dual Flatpack No-Lead Package (QRB) 6.5x3 mm Body (VDFN)</text>
<text x="26.4" y="48">With Stepped Wettable Flanks</text>
<text x="98.3" y="126.3">TOP VIEW</text>
<text x="97.8" y="164.1">SIDE VIEW</text>
<text x="93.9" y="244.6">BOTTOM VIEW</text>
</g>
<g font-size="3.6">
<text x="118.1" y="186.8">A</text>
<text x="118.1" y="196.2">A</text>
</g>
<g font-size="3.2">
<text x="28.4" y="54.6">Note:</text>
<text x="41.1" y="58.3">http://www.microchip.com/packaging</text>
<text x="41.1" y="54.6">For the most current package drawings, please see the Microchip Packaging Specification located at</text>
<text x="106.7" y="72.8">D</text>
<text x="152.2" y="72.8">A</text>
<text x="159.1" y="74.1">B</text>
<text x="47.2" y="83.9">(DATUM A)</text>
<text x="47.1" y="93.6">(DATUM B)</text>
<text x="47.5" y="101.3">NOTE 1</text>
<text x="159.1" y="98.7">E</text>
<text x="42" y="110">2X</text>
<text x="49.7" y="114.2">0.10</text>
<text x="57.9" y="114.3">C</text>
<text x="50" y="122.4">2X</text>
<text x="57.7" y="126.6">0.10</text>
<text x="65.9" y="126.6">C</text>
<text x="156.5" y="142.8">0.10</text>
<text x="164.7" y="142.8">C</text>
<text x="49" y="149.2">C</text>
<text x="34.1" y="154">SEATING</text>
<text x="54.6" y="150.5">A</text>
<text x="175.2" y="152.7">A1</text>
<text x="37.3" y="157.7">PLANE</text>
<text x="148.9" y="160">26X</text>
<text x="50.4" y="166.5">(A3)</text>
<text x="156.6" y="164.2">0.08</text>
<text x="164.8" y="164.2">C</text>
<text x="149.8" y="177.7">0.10</text>
<text x="161.8" y="177.7">C</text>
<text x="166.3" y="177.7">A</text>
<text x="170.5" y="177.7">B</text>
<text x="105.9" y="181.6">D2</text>
<text x="42.8" y="195.4">NOTE 1</text>
<text x="162.9" y="195.6">0.10</text>
<text x="174.9" y="195.6">C</text>
<text x="179.4" y="195.6">A</text>
<text x="183.6" y="195.6">B</text>
<text x="152.6" y="207.4">E2</text>
<text x="164.9" y="210.6">K</text>
<text x="54.6" y="231.6">L</text>
<text x="153.2" y="233.2">26X b</text>
<text x="92.2" y="238.8">e</text>
<text x="160.3" y="237.7">0.10</text>
<text x="172.2" y="237.7">C</text>
<text x="176.7" y="237.7">A</text>
<text x="180.9" y="237.7">B</text>
</g>
<g font-size="2.9">
<text x="105.8" y="251.7">Microchip Technology Drawing C04-21459 Rev. B Sheet 1 of 2</text>
<text x="26.6" y="261.3">© 2017 Microchip Technology Inc.</text>
</g>
<g font-size="2.8">
<text x="71.1" y="78">N</text>
<text x="71.4" y="119">1</text>
<text x="77.3" y="119">2</text>
<text x="70.1" y="186.8">1</text>
<text x="77.3" y="186.8">2</text>
<text x="71.1" y="227.8">N</text>
</g>
<text font-size=".6" x="43" y="10">R</text>
</svg>
